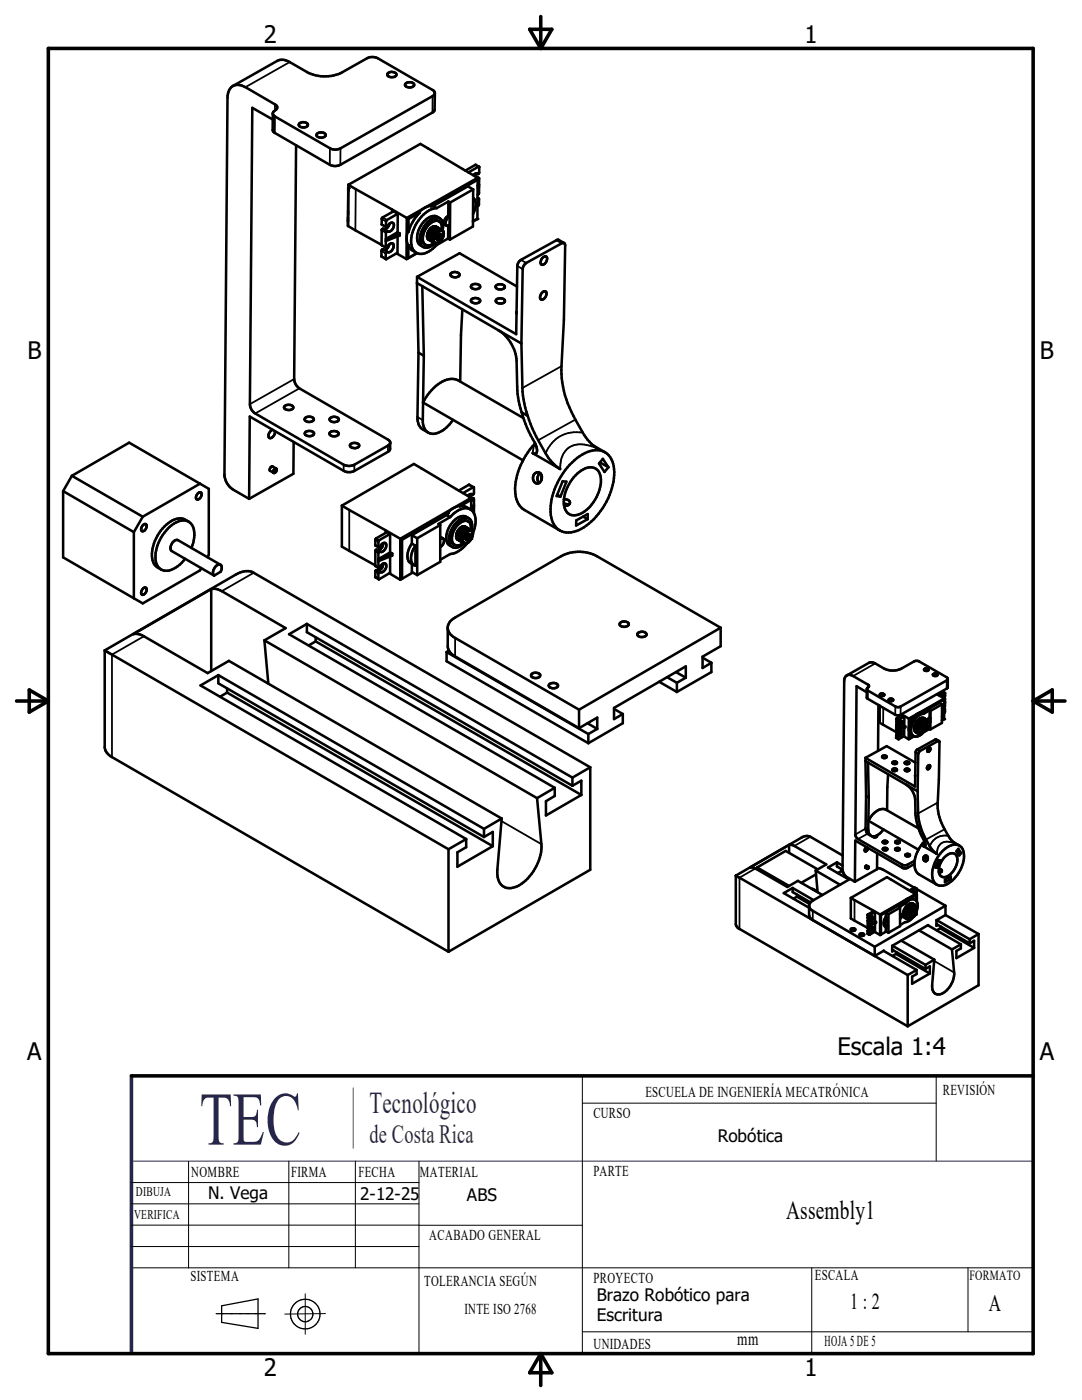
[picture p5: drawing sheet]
<svg xmlns="http://www.w3.org/2000/svg" width="216mm" height="279mm" viewBox="0 0 216 279" stroke-linecap="round" stroke-linejoin="round" font-family="sans-serif">
<g fill="none" stroke="#000" stroke-width=".36">
<path d="M57.8 12.4l-8.8 5M86.3 19.2v3.3M54.9 20.8v1.3M54.9 23.2l-.1 3.3M65.8 29.6v3.3M67.9 29.6v3.3M71 37.7l-.1 8.3M94.8 32.9l.7 .4M95.2 34.6l.1 .1M76.1 51.1l.9 .5M76.1 50.1l.9 .5M76.1 48.8l.9 .5"/>
<path d="M76.2 43.7l.8 .5M76.2 44.7l.8 .5M76.2 46l.8 .4M76.3 43.4l.9 .5M78.2 41.8v.6M103.2 53.1l1.1 .6M103.9 51.9l1.1 .6M111 47.9l1.1 .7M58.7 75.6l-8.8 5.1M59.7 77.5l-8.8 5M112 73.1l-7.8 4.3M68.6 92.7v1.3"/>
<path d="M70.7 92.7v1.3M77.4 88.9v1.3M83.3 83.2l1.1 .6M93.5 96.8l.9 .4M94 99.5l.2 .2M94.1 98.6l.1 .1M106.7 88.6l-.4 1.8M114.8 83.7l-7.4 4.2M116.3 86.3a6.6 6.6 0 0 0-7.4 4.2M119.2 89.5a6.1 6.1 0 0 0-5.7-.2 4.9 4.9 0 0 0-1.7 4.3M50.6 114.3l-6.3 3.7M69.7 101.8v8.1"/>
<path d="M74.9 114.1l.6 .4M74.9 115.1l.6 .4M74.9 110l.6 .4M74.9 112.9l.6 .3M74.9 108.8l.6 .4M74.9 107.8l.6 .3M75 107.4l.7 .4M76.9 105.8v.6M28.7 127l-6.4 3.6v20.5M90.8 127.3v3.7M173.2 136.6v.6M173.2 137.8v1.7"/>
<path d="M174.6 132.4l-4.4 2.5M188.2 138.1l.3 .2M188.3 139h.1M188.9 135.8v1.6M176.2 141.3v3.3M178.7 141l-.1 1.7M178.8 147.2l.4 .3M178.8 146.7l.4 .2M178.8 144.7l.5 .2M178.8 146.1l.5 .2M178.9 143.5l.4 .3M178.9 144l.4 .3"/>
<path d="M178.9 143.4l.5 .2M179.7 141v1.7M179.9 142.6v.3M182.7 150.2l.5 .3M183 149.6l.6 .3M186.6 147.6l.5 .3M100.1 163.9l7.9 4.6M150.7 173.3l-3.1 1.9v10.2M161.7 167l-3.2 1.8M170.5 179.6v4.1M172.7 165.4l-2 1.1M172.7 165.2l.5 .3"/>
<path d="M173.1 166.4l-1.9 1.1M180 172.6v.6M181.1 172.6v.6M182.4 177.1l.5 .3M182.7 178.5l.1 .1M182.7 178.1h.1M184.4 167.9l-.2 1M187.1 160.2l-3.9 2.1M188.5 165.5l-3.7 2.1M189.2 166.8a3.3 3.3 0 0 0-3.7 2.1M190.7 168.4a2.53 2.53 0 0 0-3.4 .4l-.2 .6-.1 1M162.2 181.8v1.8"/>
<path d="M173.1 185.8l.3 .2M173.1 186.3l.3 .2M173.1 183.8l.3 .1M173.1 185.2l.3 .2M173.1 183.1l.3 .2M173.1 182.6l.3 .2M173.2 182.5l.3 .2M174.1 181.6v.4M186.4 191.8l4 2.3"/>
</g>
<g fill="none" stroke="#000" stroke-width=".51">
<path d="M46.5 17.2l8.8-5a2.53 2.53 0 0 1 2.5 .2l3.4 2a7.8 7.8 0 0 0 7.1 0l4.9-2.8a2.37 2.37 0 0 1 2.2 0l10.9 6.4 .5 .6M77.4 14.6a1.06 1.06 0 0 1 1.7 .3 1.09 1.09 0 0 1-1.8 0zM80.9 16.7a1.21 1.21 0 0 1 1.7 .1 .9 .9 0 0 1-1.3 .6l-.5-.3zM86.8 18.6l-.1 3.3-.2 .4-18.6 10.6a2.31 2.31 0 0 1-2.1 0l-11.1-6.5-.3-.5v-3.3M86.8 18.6l-.5 .6-18.4 10.4a2.21 2.21 0 0 1-2.1 0l-10.9-6.4-.5-.6M54.4 22.6l.3-.4a.7 .7 0 0 0 .6-.6 .7 .7 0 0 0-.4-.8l-5.9-3.4a2.11 2.11 0 0 0-3.5 1.3l-.7 76a3.7 3.7 0 0 0 1.7 3l3.2 1.9M54.4 23.9l-4.1-2.4-.4 59.2a2.27 2.27 0 0 0 1 1.8l17.7 10.2a2.37 2.37 0 0 0 2.1 0l6.7-3.8 .3-.2 .2-.4M59.1 29l-.4 46.6a2.33 2.33 0 0 0 1 1.9l17.7 10.2 .5 .6M59.8 24.5a1.05 1.05 0 0 1 1.6 .5 1.09 1.09 0 0 1-1.8-.1zM63.2 26.7a1.12 1.12 0 0 1 1.8 .3 1.13 1.13 0 0 1-1.9 0zM69.5 37.5l-.1 7.6M69.5 36.9l11.7 6.6"/>
<path d="M69.5 36.9l-.1 8.2M69.5 36.9v1.3M94.4 39.5a2.65 2.65 0 0 1 0 3.2M94.4 37.8l-1-.6-7 3.9M94.4 37.8v7.4l-4.6 2.6M94.4 37.8l-4.6 2.6M94.8 35.2l.8 .3M95.1 34.6l.2 .1M95.3 39.5l.2 .1M95.3 35.5l-11.4-6.8-14.4 8.2M95.3 35.5v.4M95.3 35.7l.2-.2 .1 .1v1.3"/>
<path d="M95.3 34.7l-.4-.1-.5 .4M95.3 35.5l-14.1 8M95.3 35.9l-.2-.1-9.3 5.3M95.3 35.9l-9.3 5.3M95.3 35.9v7.8l-.9 .5 .8-.5M95.5 39.6l.1 1.3-.3 .3M95.5 39.6l-.2 .2M95.6 36.9v1.6l-.3 .3M95.6 36.9l-.3 .1M95.6 33.3v1.2l-.3 .2M95.6 33.3l-2.1 1.1M95.6 33.3l-.7-.4-2.1 1.2"/>
<path d="M95.6 37.3l-.3 .2M95.6 36.9l-.3 .2M69.4 45.1l6.7 3.8M77 48.1v1.4M77 47.7v.4M77.1 45.4l.1-.1a1.02 1.02 0 0 1 1.3-.8 1.15 1.15 0 0 1-1.2 1.7M77.2 49.5h.1M77.2 49.4a1.02 1.02 0 0 1 1.2-.7 1.12 1.12 0 0 1-1.1 1.6l-.3 .2v1.2M77.2 49.4l-.2 .1M77.3 50.2l-.9-.4-.3 .3v1.1l.9 .5M77.3 46.1l-.9-.5-.2 .3-.1 3 .9 .6M77.3 46.2h-.2l-.1 .2v1.3"/>
<path d="M77.7 48.7a1.22 1.22 0 0 1-1.1 1.2M77.7 44.6a1.27 1.27 0 0 1-1.1 1.2M79.1 50.6l2 1.1M79.3 46.3l-2.3 1.4M79.3 46.3l.5 .3M79.3 47.2v3.3l-2.3 1.2M79.4 42.7l-.9-.5-2.3 1.3v1.3l.9 .6M79.4 42.7l-2.3 1.3v1.4M79.4 42.7l-.1 3.6M79.8 46.6v.4l-2.8 1.1M79.8 46.6l-2.8 1.1M81.1 47.6v4.1"/>
<path d="M81.1 47.6l.2 1.2M81.2 43.5l-.1 4.1M81.3 48.8v2.6l.2 .1v-2.6M81.3 46.2l-.2 1.4M81.3 46.2l.2 .1M81.3 48.8l.2 .1M81.3 43.6v2.6M81.3 43.6l.2 .1M81.5 48.9l.6 1 1 .5M81.5 43.7v2.6M83.2 50.5l-2.1 1.2M83.2 56.5l.3 13.9"/>
<path d="M83.2 56.5l1.1 .6M83.2 55.3l8.5-4.8 11.5 6.7M83.2 55.3v1.2M83.6 42.3l-2.3 1.3M83.6 42.3l.2 .1M83.8 42.4a8.7 8.7 0 0 0-2.3 3.9M83.8 42.4l-2.3 1.3M84.3 57.1l.3 13.9M84.3 57.1l19.7 11.5M85.2 47l1.2 .7M85.2 47.2l1.2 .7M85.2 46.9l.1 .7"/>
<path d="M85.2 47.3l1.2 .8M85.2 46.9l1.3 .7M85.3 47.5l1.2 .7M85.3 46.7l1.2 .7M85.3 46.7l1.3 .8M85.3 47.6l.3 .2M85.3 47.6l1.2 .7M85.3 46.6l1.2 .7M85.4 46.4l1.3 .8M85.4 47.7l1.2 .7M85.4 46.3l1.2 .8M85.4 47.8l1.3 .7"/>
<path d="M85.5 46.2l1.2 .7M85.5 47.8l1.3 .8M85.5 46.1l-.3 .8M85.5 46.1l1.3 .8M85.6 46l1.2 .8M85.6 45.9l1.3 .7M85.7 45.8l-.2 .3M85.7 45.8l1.3 .8M85.8 45.7l1.2 .7M85.8 41.1l-1.1 .4-1.1 .8M85.8 41.1l.2 .1M86 45.5l1.3 .7"/>
<path d="M86.1 45.4l1.3 .7M86.3 45.3l1.2 .7M86.4 45.2l1.2 .7M86.4 41.1l-.4 .1M86.4 41.1l.7 .4M86.4 47.7l.1 .1-.1 .1M86.4 47.9v.2M86.4 48.1l.2-.1-.1 .2M86.5 47.6l-.1 .1M86.5 48.2v.1M86.5 47.4l.1 .1M86.5 48.3h.2l-.1 .1"/>
<path d="M86.5 45.2l1.3 .7M86.5 47.3v.1M86.6 47.5l-.1 .1M86.6 48.4l.1 .1M86.6 47.1l.1 .1M86.7 45.2l1.2 .7M86.7 48.5l.1-.1v.2M86.7 46.9l-.1 .2M86.7 47.2l-.2 .1M86.8 48.6l.2-.1v.1M86.8 45.2l1.2 .7M86.8 46.8v.1"/>
<path d="M86.8 46.9h-.1M86.9 45.2h.1M86.9 45.2l-.6 .1-.6 .5M86.9 45.2l1.2 .7M86.9 46.6h.1M86.9 46.6l-.1 .2M86.9 48.6h.1M87 45.2l1.2 .7M87 46.4v.2M87.1 47.4v.2M87.1 47.3v.1M87.1 47.6l.2 .2"/>
<path d="M87.1 46.3l-1.2-.7 1.3 .7M87.1 46.3h.1M87.1 46.3l-.1 .1M87.1 41.5a5.9 5.9 0 0 0-4.4 4 4.6 4.6 0 0 0-.1 4.6 2.42 2.42 0 0 0 3.4-.2l1.1-1 2.3-1.3M87.2 48.5v.1M87.2 47.5l-.1 .1M87.2 47.3l-.1 .1M87.2 47.3h-.1M87.2 47.6l-.1 .1M87.2 47.1l-.1 .1M87.2 48.6v-.1l-.2 .1M87.3 47.2l-.1 .1"/>
<path d="M87.3 46.2l-.1 .1M87.3 47l.1-.2-.3 .5M87.3 47.7h.1M87.3 47.3v.1M87.3 47.1l-.2 .3M87.4 47.7h-.3l.1 .1M87.4 47.3l-.3 .2M87.4 47.5l-.2 .1M87.4 46.1l-.1 .1M87.4 47l-.1 .1M87.4 46.9l-.1 .2M87.4 48.4l.1 .1"/>
<path d="M87.4 46.8v.2M87.5 46.8l-.3 .5M87.5 46.8l-.1 .1M87.5 46.7v.1M87.5 47.1l-.1 .2M87.5 46.7l-.4 .6M87.5 46.9v.2M87.5 48.5l-.1-.1-.2 .2M87.5 46v.2l-.1-.1M87.5 46.9l-.3 .5M87.6 46.7l-.1 .4M87.6 47.6l-.3 .2"/>
<path d="M87.6 47.1l-.2 .2M87.6 47.5l-.2 .2M87.6 44.2a1.94 1.94 0 0 0-2.5 .9 3 3 0 0 0-.6 3.5l.4 .3M87.6 46.7v.1M87.6 46.9v.2M87.6 46.7l.1 .1M87.6 46.7h.2M87.6 46.7h-.1M87.6 45.9l-.1 .1M87.7 46.8l-.2 .4-.4 .4M87.7 47.1l-.3 .4M87.7 46.8v-.1a.89 .89 0 0 1-.5 .9"/>
<path d="M87.7 43.5a2.16 2.16 0 0 0-3 .6 4.2 4.2 0 0 0-1.2 4.5l.9 .7M87.8 46.7v.3M87.8 46.7h.1M87.8 47.4l-.2 .2M87.8 47l-.3 .6M87.8 45.9l-.1 .1-.1-.1M87.8 47l-.2 .5M87.8 46.7a.74 .74 0 0 1-.5 1.1M87.8 46.7l.1 .4M87.9 47.1l-.1 .3M87.9 45.9v.1l.1-.1M87.9 45.9h-.1"/>
<path d="M88 45.9h.1M88.1 45.9v.1l.1-.1M88.1 45.9a1.32 1.32 0 0 0-1.1-1.8 3.7 3.7 0 0 0-2.5 4.3 1.15 1.15 0 0 0 1.8 .3l.4-.2M88.2 45.9l.1 .2h.1M88.3 46a1.78 1.78 0 0 0-1-2.6 4.1 4.1 0 0 0-3.5 3.7 1.63 1.63 0 0 0 1.5 2.3l.6-.2 .9-.6M88.3 46l.1 .1M88.4 46.1v.2h.1M88.4 46.2l.1 .1M88.5 46.5l-.1 .9-.4 .6h-.1l-.4 .5M88.5 46.3v.3M89.4 47.6l.4 .2M89.4 45v2.6"/>
<path d="M89.4 43.1a1.27 1.27 0 0 0-.6 1.7l.3 .2M89.4 43.1l.3 .2M89.5 40.2l-.1 2.9M89.5 40.2l-2.4 1.3M89.5 40.2l.3 .2M89.7 43.3v1.6l-.6 .1M89.7 43.3a1.23 1.23 0 0 0-.6 1.7M89.8 40.4v7.4M89.9 54.6a1.14 1.14 0 0 1 1.8 .2 1.02 1.02 0 0 1-1 .5 1.02 1.02 0 0 1-.8-.6zM94 59.8a1.15 1.15 0 0 1 1.8 .2 1.1 1.1 0 0 1-1.8 0zM94.2 56.9a1.14 1.14 0 0 1 1.6 .3 1.12 1.12 0 0 1-1.8 0zM99 57a1.14 1.14 0 0 1 1.7 .3 1.13 1.13 0 0 1-1.8 0z"/>
<path d="M99 59.8a1.15 1.15 0 0 1 1.8 .3 1.02 1.02 0 0 1-1 .5 1.02 1.02 0 0 1-.9-.6zM108.2 58.4a.52 .52 0 0 1 .7-.2 .52 .52 0 0 1 .1 .8 .72 .72 0 0 1-.4 .7 .72 .72 0 0 1-.8-.1 1.16 1.16 0 0 1 .4-1.2zM108.3 51.5a.53 .53 0 0 1 .7-.3 .53 .53 0 0 1 .1 .8 .76 .76 0 0 1-1.2 .6v-.5zM112.6 48.5l-1.2-.7-.3 .1-7.2 4-.5 .6-.2 .6-.2 13.6-19.8-11.4M83.5 70.4l-.2 12.8a2.6 2.6 0 0 0 1.1 2.5l1 .6M83.5 70.4l1.1 .6M84.6 71l-.2 9.3M92.3 61.7l-.3 5.2-.2 9.3M99.4 65.9a8 8 0 0 1 3.7 6.1l.2 6.6 .8 3.7M103.1 62.2v.4M104 68.6l.3-14.9 .1-.6 .6-.6 7.1-3.9 .4-.1 .2 .3a354.8 354.8 0 0 1-.7 25.1 19.9 19.9 0 0 0 2.8 9.8l2.4 4.1 1.2 1.1 .8 .6M104 68.6l.3 9.6 .3 2.3 .7 2.5"/>
<path d="M12.6 98v13.2l14.1 8.2M12.6 98l14.1 8.2M14.3 95l-1.7 3M14.3 95l11.5-6.7 14.1 8.2M14.3 95l14.2 8.1M39.5 98.5a.45 .45 0 0 1 .7-.2 .45 .45 0 0 1 0 .7 .58 .58 0 0 1-.4 .6 .58 .58 0 0 1-.7-.2v-.4zM39.9 96.5l1.8 1.1v13.2l-.3 .4M39.9 96.5l-11.4 6.6M54.4 85.8a1.07 1.07 0 0 0-.6 1.6 1.17 1.17 0 0 0 1-1.4M54.7 93.7l.2-.2a.42 .42 0 0 1 .3 .4 .42 .42 0 0 1-.3 .4l-.2 .1-.2-.1zM55.1 93.5l-.7-.4a.59 .59 0 0 0-.5 .9l.7 .4M56.8 81.1a1.12 1.12 0 0 1 1.7 .3 1.13 1.13 0 0 1-1.8-.1z"/>
<path d="M58.6 88.2l-.1 6.3-8.8 5.1M60.9 83.4a1.12 1.12 0 0 1 1.7 .3 1.1 1.1 0 0 1-1.8 0zM60.9 86.3a1.13 1.13 0 0 1 1.8 .3 1.11 1.11 0 0 1-1.9-.1zM65.8 86.3a1.12 1.12 0 0 1 1.8 .3 1.11 1.11 0 0 1-1.9 0zM65.9 83.5a1.12 1.12 0 0 1 1.7 .3 1.1 1.1 0 0 1-1.8-.1zM69.9 88.7a1.12 1.12 0 0 1 1.8 .3 1.13 1.13 0 0 1-1.9-.1zM77.9 88.3l-.1 1.4-.4 .5-6.7 3.8-.8 .2h-.8l-19.3-11.1-.1 16.5M84.4 80.3v3.5a2.21 2.21 0 0 0 2.4 2.8 5.7 5.7 0 0 0 3.6-2.8M84.4 80.3l20 11.6M84.4 80.3a7.9 7.9 0 0 1 5.6-4.7l.8 .1 .6 .2 13 7.5M93.5 99.1l.2-.1 .8 .5M94 99.4l-11.4-6.8-14.4 8.3"/>
<path d="M94 99.4v2.3M94 99.4l-3.5 2M94.1 98.6l.1 .1M94.2 98.7l-.4-.1-.4 .4M94.5 97.2l-.9-.5-2 1.2M94.5 97.2l.1 1.2-.2 .2-.2 .1M94.5 99.5l.1 2.9M94.5 97.2l-2.1 1.2M94.5 99.5l-.5 .5M104.1 82.3a24.8 24.8 0 0 0 2.7 6.2M104.1 82.3l1.2 .7M105.3 83l.9 2.5 1.2 2.4a14.8 14.8 0 0 0 2.8 4.4l1.6 1.3-5.5-3.2a.61 .61 0 0 0 .8 0 .61 .61 0 0 0 0-.8l-.3-1.1"/>
<path d="M106.7 94.5a.89 .89 0 0 1 1.1-.1 .89 .89 0 0 1 .3 1.2 .88 .88 0 0 1-1 .9 .88 .88 0 0 1-.7-1.2zM106.8 88.5a13.2 13.2 0 0 0-3.9 10.6l.5 1.4 .9 1 7.4 4.4M107.8 94.4a1.27 1.27 0 0 0-.2 2M108.1 95.1l-.1 .7M111.2 98.7l.6 .4M112.3 96l.7 .1-1.2 3-.7-.1zM112.5 99.7a.85 .85 0 0 1 1.2 .8l-.5 .4h-.7M113.7 92.8a7.4 7.4 0 0 1 5.9-2.9 3.9 3.9 0 0 1 3 4.3 13.8 13.8 0 0 1-7.2 11.6 3.6 3.6 0 0 1-5.5-3 13.5 13.5 0 0 1 3.8-10zM115.2 94.5a3 3 0 0 1 3.9-.8 3.8 3.8 0 0 1 .5 4 7.1 7.1 0 0 1-4.5 5.1 2.06 2.06 0 0 1-2.6-2.2 8.1 8.1 0 0 1 2.7-6.1zM118.4 88.9l2.3 1.4M119.7 92.3l1.7 1M120.3 91.6l1.1 1.7-.8 .9-1.1-1.7z"/>
<path d="M26.7 106.2v13.2M28.5 103.1l-1.8 3.1M28.7 104.7a.43 .43 0 0 1 .6 .1 .43 .43 0 0 1-.1 .6 .57 .57 0 0 1-.4 .5 .57 .57 0 0 1-.6-.2l.1-.5zM28.7 117.3a.45 .45 0 0 1 .6 .1 .45 .45 0 0 1-.1 .7 .61 .61 0 0 1-.3 .5 .61 .61 0 0 1-.7-.1l.1-.7zM36.9 111.5a5 5 0 0 1-4.1 2.4l-.7-.3M37.7 104.1a3.1 3.1 0 0 0-4.1 .3 8 8 0 0 0-3.2 7.4l.5 1 1.2 .9M38.2 109.4a5 5 0 0 0-.1-4.9 2.56 2.56 0 0 0-3.4 0 8.1 8.1 0 0 0-3.6 7.7l.5 1 .5 .4M40.2 113.4l-.3 .4-11.4 6.6-1.8-1M42.1 117.6l-15.5 9 .6-.1 1.1 .3 13.1 7.5 4.3-2.4 54.4 31.5M42.1 117.6l1-.1 1.2 .5 12.7 7.4-4.2 2.4M42.1 117.6v16.3M43 113.1a.65 .65 0 0 1 .7-.5 .65 .65 0 0 1 .6 .6l-.3 .9-1.3 .8a1.34 1.34 0 0 1 .3-1.8z"/>
<path d="M44 112.7l-8.5-4.9a1.45 1.45 0 0 0-1.3 2.2l8.5 4.9M68.2 100.9l11.7 6.6M68.2 100.9v8.2l6.7 3.7M75.6 109.3l.1-.1a1.07 1.07 0 0 1 1.3-.8 1.26 1.26 0 0 1-1.1 1.7h-.1M75.7 113.3a1.13 1.13 0 0 1 1.2-.8 1.09 1.09 0 0 1 0 1.1 1.09 1.09 0 0 1-1.1 .6l-.2 .1-.1 .2 .1 1.1M75.7 113.3h-.1M75.7 113.3l.4 .2M75.8 110.1l-.3 .3 .1 2.9M75.8 110l-.6-.3-.3 .2v3l.7 .4M75.8 114.1l-.6-.3-.3 .2v1.2l.7 .4M76.5 112.5a1.34 1.34 0 0 1-1.1 1.4M76.5 108.4a1.34 1.34 0 0 1-1.1 1.4"/>
<path d="M77.7 114.4l2.2 1.3M77.8 106.6v3.6M77.8 111.1v3.2l-2.2 1.3M77.8 106.6l-.6-.4-2.2 1.2-.1 .3v1.1l.7 .5M77.8 110.2l.5 .3M77.8 110.2l-2.3 1.4 2.8-1.1M77.8 106.6l-2.2 1.3v1.4M78.3 110.5v.4l-2.8 1.1M79.9 107.5v8.2M80 107.6v7.8l.2 .1M80 107.6l.2 .1M80.2 115.5l-.3 .2"/>
<path d="M80.2 107.7v7.8M82.2 106.8v1.7M82.2 112.5v1.7l1 .6M82.2 108.5a3.2 3.2 0 0 0-.5 3.7l.9 .6M82.2 108.5l.7 .4M82.2 106.8l1 .6M82.4 114.3l-2.2 1.2M82.9 108.9v4a1.81 1.81 0 0 1-.7-2.6zM83.2 107.4v7.4M87.8 107.3l.6 .1M87.8 104.8v7.3l-4.6 2.7M87.8 104.8l-4.6 2.6"/>
<path d="M87.8 107.5a.47 .47 0 0 1 .7 0 .47 .47 0 0 1 .1 .6l-.3 .6-.5 .5M89.1 102.8l-6.9 4M89.1 102.8l.7 .4M89.4 102.2l-9.4 5.4M89.4 102.2l.2 .1M89.6 102.3l-9.4 5.4M89.6 102.3l-.5 .5M89.8 103.2a4 4 0 0 1 3.6-1.7 2.51 2.51 0 0 1 1.5 3l-.5 1.9M89.8 103.2l-2.3 1.4 .3 .2M90.5 101.4l-1.1 .8M90.5 101.4l-10.6 6.1M91 106.9l1.3 .8"/>
<path d="M91 107.1l1.3 .7M91 107.3l.3 .4M91 106.8l1.3 .7M91 107.2l1.3 .8M91.1 106.6l1.2 .7M91.1 107.3l1.2 .8M91.1 107.5l1.3 .7M91.2 106.3l1.2 .7M91.2 107.6l1.2 .7M91.2 106.1l1.3 .8M91.3 106.1l1.2 .7M91.3 107.6l1.2 .8"/>
<path d="M91.3 107.7l1.4 .8M91.3 105.9l-.2 .6-.1 .8M91.3 105.9l1.3 .8M91.4 105.9l1.3 .7M91.4 105.8l1.3 .7M91.6 105.6l1.2 .8M91.6 101l2.2-1.3 .2 .1-2.2 1.3M91.6 101l-1.1 .4M91.6 101l.2 .1M91.6 105.6l1.3 .8M91.7 105.5l-.4 .4M91.7 105.5l1.2 .7"/>
<path d="M91.8 101.1h1.1l1 .5M91.8 105.4l1.3 .7M91.8 105.4l1.2 .7M92 105.3l1.2 .7M92.1 105.2l1.2 .7M92.2 105.1l1.3 .7M92.3 107.5h.1l-.1 .2M92.3 107.7v.1M92.3 107.8h.1l-.1 .2M92.3 108v.1M92.3 107.3v.2M92.3 108.1l.1-.1v.2"/>
<path d="M92.3 105.1l1.3 .7M92.4 107.1l-1.3-.7 1.3 .8M92.4 107.1v.1M92.4 108.2v.1M92.4 107v.1M92.4 107.2l-.1 .1M92.4 108.3l.1-.1v.2M92.5 105l1.2 .7M92.5 108.4l.2-.1v.2M92.5 106.8v.1M92.5 106.9l-.1 .1M92.6 105l1.2 .7"/>
<path d="M92.6 106.7l-.1 .1M92.7 105.1h.2M92.7 105.1l-.6 .1-.4 .3M92.7 105.1l1.3 .7M92.7 106.5v.1M92.7 106.6l-.1 .1M92.7 108.5l.2-.1v.1M92.8 106.4h.1M92.8 106.4l-.1 .1M92.8 108.4l.1 .1M92.9 107.2v.3l.2 .2M92.9 107.1v.1"/>
<path d="M92.9 106.2v.2M92.9 107.6h.2M93 107.5v.1M93 106.1h.1M93 106.1l-.1 .1M93.1 107l-.2 .3M93.1 107l-.1 .1M93.1 106.8l-.2 .3M93.1 107.6h-.1M93.1 108.4h.1M93.2 107.2l-.3 .3M93.2 106.7l-.1 .3"/>
<path d="M93.2 106l-.1 .1M93.2 108.4l-.1-.1-.2 .2M93.2 108.4a5 5 0 0 1-3.4 2.2l-2 1.1M93.2 106.7l-.2 .2M93.3 105.9l-.1 .1M93.3 106.7l-.3 .6M93.3 106.6l-.1 .4-.3 .4v-.1M93.3 107.5l-.1 .1M93.4 106.9l-.2 .3M93.4 108.2h.1M93.4 108.2l-.2 .2M93.4 106.8l-.1 .1"/>
<path d="M93.4 107.3l-.5 .3M93.4 106.6l-.2 .6M93.4 104.1a1.93 1.93 0 0 0-2.5 .9 3 3 0 0 0-.5 3.5l.3 .2M93.4 107v.1M93.4 107.2v.1M93.5 107l-.2 .3-.4 .2M93.5 107.2l-.1 .1M93.5 106.6v.1M93.5 105.8l-.1 .2-.1-.1M93.5 106.7v.3M93.5 106.6h.1M93.5 106.6l-.3 .1"/>
<path d="M93.6 103.4a2.16 2.16 0 0 0-3.1 .6 4.2 4.2 0 0 0-1.2 4.5l1 .7M93.6 106.6v.1M93.6 107.4l-.5 .3M93.6 106.9l-.2 .3M93.6 105.8h-.1M93.6 106.6l-.2 .7M93.6 106.6l.1 .2M93.6 107.1l-.3 .4M93.6 106.6l.2 .3-.2 .5M93.7 107v-.2a.74 .74 0 0 1-.6 .9M93.7 107l-.3 .4-.3 .2M93.7 106.9l-.4 .6"/>
<path d="M93.7 105.7h.1M93.7 105.7l-.1 .2v-.1M93.7 107l-.2 .4M93.8 105.7v.2l.1-.1M93.9 105.7a1.29 1.29 0 0 0-1.1-1.8 3.7 3.7 0 0 0-2.5 4.4 1.25 1.25 0 0 0 2.1 .1M93.9 105.8h.1M94 107.5l-.3 .5-.3 .2M94 107.5h.1M94 101.1l.6-.3-.6 .5M94 105.8l.1 .1M94 105.8v.2l.1-.1M94.1 105.9a2.08 2.08 0 0 0-.7-2.5 3 3 0 0 0-3.1 2 3.1 3.1 0 0 0-.2 3.6 1.89 1.89 0 0 0 2.5-.6"/>
<path d="M94.1 105.9v.2l.2-.1M94.2 106h.1M94.3 106.3h.1M94.3 106v.3M94.3 106.3l.1 .1M94.4 106.4l-.1 .2M94.4 106.4l-.1 .5-.3 .6M94.6 101.2l-.6 .5M112.5 100.5l1 .3M112.5 100.9h.1M115 103.9l2.3-1.3v1l-2.3 1.3zM116.4 103.1l.9 .5"/>
<path d="M20.9 129.8l26.2-15.2a3.6 3.6 0 0 1 3.5-.3l67.2 38.8M20.9 129.8v19.3a2.55 2.55 0 0 0 1.4 2l67.2 38.8M20.9 129.8l68.6 39.7M43.6 134.7v1.7l53 30.6M43.6 134.7l53 30.7M43.6 134.7l-3.6 2.1 53 30.7M45.3 138.2l53 30.7M45.3 138.2l-1.4 .8M45.3 137.4v.8M52.8 127.8l54.4 31.5M52.8 127.8l.7 8.6M61.2 124.5l-3.5 2.1 53 30.6"/>
<path d="M61.2 124.5l53 30.7M61.2 124.5v1.7l53 30.6M63 128l53 30.7M63 128l-1.4 .8M63 127.2v.8M89.1 130.1v1.9l28.3 16.3M89.1 130.1l28.3 16.4M89.3 125.4l.4 .9 .8 .8 25 14.5M89.6 129.9l-.5 .2M106.1 134.5a1.15 1.15 0 0 1 1.7 .3 1.02 1.02 0 0 1-.9 .5 1.02 1.02 0 0 1-.9-.6zM109.7 136.5a1.19 1.19 0 0 1 1.7 .3 1.03 1.03 0 0 1-1 .6 1.03 1.03 0 0 1-.9-.6zM123.8 124.3a1.15 1.15 0 0 1 1.7 .2 1.01 1.01 0 0 1-1 .6 1.01 1.01 0 0 1-.9-.6z"/>
<path d="M127.3 126.3a1.16 1.16 0 0 1 1.7 .3 1.02 1.02 0 0 1-.9 .5 1.02 1.02 0 0 1-.9-.5zM131.5 136.1l3.6 2M133.1 135.1l2 1.2M134.9 134.1l1.9 1.1M135.1 136.3v1.8M136.8 135.2v-2.2l-14.3 8.3v2.2l1.8-1M136.8 135.2l-1.7 1.1M140.2 131.3l1.7 1M141.9 132.3v1.8l-6.8 4M143.8 125.3l-24.7-14.3a7.6 7.6 0 0 0-7.1 0l-21.8 12.7-.5 .5-.4 .9v3.9a2.51 2.51 0 0 0 1.5 2l24.7 14.3M143.8 125.3v3.7l-3.6 2.1v2.2l1.7-1M143.8 125.3l-28.3 16.3"/>
<path d="M169 134.8l4.4-2.5 .4-.1 .8 .2a7.1 7.1 0 0 0 3 1.4h1.1l.9-.3 2.9-1.6h.6l5.8 3.3 .2 .3M172.9 138.1l-2-1.1-.2 29.9 .5 .6 9 5.1h.7l1.6-.8M173 137.5v-.1a.43 .43 0 0 0 .4-.3 .43 .43 0 0 0-.2-.5l-3-1.7a1.08 1.08 0 0 0-1.2-.1 1.08 1.08 0 0 0-.6 1.1l-.3 37.6 .3 .9 .4 .6 1.8 1M175.6 138.5a.5 .5 0 0 1 .8 .2 .52 .52 0 0 1-.8-.1zM177.4 139.5a.43 .43 0 0 1 .5-.1 .43 .43 0 0 1 .2 .4l-.5 .1-.3-.2zM184.4 133.6a.52 .52 0 0 1 .9 .1 .52 .52 0 0 1-.9-.1zM186.1 134.6a.54 .54 0 0 1 1 .1 .54 .54 0 0 1-1-.1zM186.9 138.6l1.5 .8M188.2 139.2h.1M188.2 139.2l.3 .2M188.4 139.4v.2M188.4 139.6l-4.7 2.6"/>
<path d="M188.4 139.6l-4.6 2.6M188.4 139.4l-5.3 3M188.4 139.6v3.9l-.5 .3M188.5 139.4l.1 1.5-.2 .2M188.5 139.4l-.1 .1M188.6 138.3l-.1 .7-.5 .1M188.6 138.3l-1.1 .6M188.6 138.3l-.4-.2-1 .6M189.1 135.5l-.1 1.9-9.6 5.4-.8-.1-5.6-3.3v-1.9M189.1 135.5l-.2 .3-9.5 5.3-.7-.1-5.7-3.3v-.2M107.2 159.3l.8 9.2a9.3 9.3 0 0 1-5.2 8.5 2.48 2.48 0 0 1-3.6-2.4l.9-11.2M110.7 157.2l-3.5 2.1"/>
<path d="M110.7 157.2v1.7l-1.8 1v2.8l7.1-4M114.2 156.8l1.8-1v2.9M114.2 155.2v1.6M115.5 141.6v3.7M115.5 145.3l3.7-2.1v2.3M117.2 144.3l2 1.2M117.4 146.5v1.8M117.8 153.1v20.5l-28.3 16.3M117.8 153.1l-3.6 2.1M119.2 145.5l-1.8 1M122.5 141.5l1.8 1M124.3 142.5v1.8l-6.9 4"/>
<path d="M172.7 151.9l.1 6.9M172.7 151.9l.5 .3M172.7 151.2l4.2-2.3 5.8 3.3M172.7 151.2v.7M172.8 158.8l-.1 6.7 .4 .9 .7 .4M172.8 158.8l.5 .3M173.2 152.2l.1 6.9M173.2 152.2l9.9 5.7M173.3 159.1v4.7M175.3 140.7l-.1 9.1M175.5 144.2l3.3 1.9M175.5 140.8v3.4z"/>
<path d="M176 150.9a.56 .56 0 0 1 .9 .2 .47 .47 0 0 1-.5 .2 .47 .47 0 0 1-.4-.4zM177.2 154.5l-.2 7.2M178.1 153.5a.48 .48 0 0 1 .5-.1 .48 .48 0 0 1 .3 .3 .47 .47 0 0 1-.5 .2 .47 .47 0 0 1-.3-.4zM178.1 152.1a.48 .48 0 0 1 .5-.1 .48 .48 0 0 1 .3 .3 .49 .49 0 0 1-.8-.2zM178.8 147.3h.1M178.8 146.1h.1M178.8 147.3l.5 .2M178.9 146.1l.4 .3M179.3 146.4h.1M179.3 144.3a.53 .53 0 0 1 .7-.3 .57 .57 0 0 1-.6 .7M179.3 146.4a.43 .43 0 0 1 .3-.4 .43 .43 0 0 1 .5 .1 .58 .58 0 0 1-.7 .7M179.4 146.8l-.2 .1 .1 .6"/>
<path d="M179.4 146.8l-.5-.2-.1 .7M179.4 144.7l-.4-.2-.1 .1-.1 1.5M179.4 144.7l-.1 .2v1.5M179.6 146l-.2 .5-.3 .1M179.6 144l-.2 .4-.3 .1M179.9 142.5l1.4 .9M180.3 146.9l1 .6M180.4 144.8l-1.1 .7 1.3-.5M180.4 145.2v1.7l-1.1 .6M180.4 144.8l.2 .2M180.5 143l-.5-.2-1.1 .6v.7l.4 .2M180.5 143l-1.2 .6v.7"/>
<path d="M180.5 143l-.1 1.8M180.6 152.1a.49 .49 0 0 1 .8 .3l-.7 .1zM180.6 153.5l.4-.1 .4 .1a.42 .42 0 0 1-.4 .5 .42 .42 0 0 1-.5-.4zM180.6 145v.2l-1.3 .5M180.8 156.6a3.9 3.9 0 0 1 1.8 3 14.8 14.8 0 0 0 .4 4.6l.1 .6M181.3 145.5v2M181.3 143.4l.1 2.7M181.4 144.8l-.1 .4M181.4 146.1l.1 1.3M181.4 144.8h.1M181.4 146.1h.1M181.4 143.5v1.3"/>
<path d="M181.4 143.5h.1M181.5 146.1l.3 .5 .5 .3M181.5 146.1v1.3M181.5 147.4l.9-.5-1.1 .6M181.5 143.5v1.3M182.6 142.8l-1.2 .7M182.6 142.8l.1 .1M182.6 154.7v.2M182.7 142.9l-.7 .9-.5 1M182.7 142.9l-1.2 .6M183.1 157.9l.1 5 .5 2.2M183.1 142.4l-.5 .4"/>
<path d="M183.1 142.4l-1.8 1M183.4 145.2l.6 .3M183.4 145.3l.6 .3M183.4 145.3l.6 .4M183.4 145.1l.6 .4M183.4 145.4l.6 .4M183.4 144.9l.6 .4M183.5 145.5l.7 .4M183.5 145.5l.6 .4M183.5 144.8l.6 .4M183.5 144.9l.6 .3M183.5 144.8l.6 .3"/>
<path d="M183.5 144.7l.7 .4M183.5 144.7l-.1 .4 .1 .4M183.5 144.7l.7 .3M183.6 144.6l.6 .4M183.6 144.6l.7 .4M183.6 144.6l-.1 .1M183.7 144.5l.6 .4M183.7 142.2h.1M183.7 142.2l-.6 .2M183.8 142.2h.2M183.8 144.4l-.2 .2M183.8 144.4l.6 .4"/>
<path d="M183.8 144.4l.6 .3M183.9 144.3l.6 .4M183.9 144.3l-.1 .1M184 144.3l.6 .3M184 142.2l.3 .2M184 145.5v.1M184 145.5h.1M184 145.6v.1M184 145.7v.1M184 145.8h.1M184 145.4l-.6-.4 .7 .4M184 145.4h.1"/>
<path d="M184 144.3h.2M184 144.3h-.1M184 145.8l.1 .1M184 145.3v.1M184.1 145.9h.1M184.1 145.2h.1M184.1 145.4l-.1 .1M184.1 144.3l.6 .3M184.1 145.2l-.1 .1M184.1 145.1v.1M184.2 144.3l.7 .3M184.2 145v.1"/>
<path d="M184.2 145.9v.1M184.2 144.3l.6 .3M184.2 145.1h-.1M184.2 146h.1M184.2 145.9l.1 .1M184.2 145h.1M184.3 144.9v.1M184.3 146h.1M184.3 145.4v.1M184.3 142.4a3.3 3.3 0 0 0-2.3 4.1 1.26 1.26 0 0 0 2-.1l1.5-.9M184.3 145.3v.1M184.3 144.8v.1"/>
<path d="M184.3 144.8l-.6-.3 .7 .3M184.3 144.8h.1M184.3 145.9l.1 .1M184.4 145.4h.1M184.4 145.5h-.1M184.4 145.4h-.1M184.4 145.2l-.1 .1M184.4 145.3l-.1 .1M184.4 144.8h.1M184.4 145.1l-.1 .2M184.4 145.1v.1M184.4 144.7v.1"/>
<path d="M184.5 145.2l-.1 .1M184.5 145.1l-.2 .3M184.5 145v.1M184.5 145.2h.1M184.5 145l-.1 .1M184.5 145.1v.1M184.5 144.7h-.1M184.6 143.7a1.52 1.52 0 0 0-1.7 1.9l.3 .5M184.6 145.1l-.1 .1M184.6 144.6l-.1 .1M184.6 145v.1M184.6 145.1l-.2 .3"/>
<path d="M184.6 145h.1M184.6 145h-.1M184.6 145.4l-.1 .1M184.6 143.4a1.38 1.38 0 0 0-2 1 1.31 1.31 0 0 0 .4 1.9M184.6 145l.1 .1M184.6 145.1l-.2 .4M184.6 144.6h.1M184.7 145.1v.1M184.7 145.2l-.4 .3M184.7 145v.2M184.7 145.1l-.1 .2-.3 .2M184.7 145.2v.1"/>
<path d="M184.7 145.2l-.1 .3h-.3M184.7 144.6h.1M184.8 144.6a.67 .67 0 0 0-.3-.9 .67 .67 0 0 0-.9 .3 1.52 1.52 0 0 0-.4 2.1l.3 .1 .6-.3M184.8 144.6h.1M184.9 144.6l.1 .1M185 144.7h-.1a.85 .85 0 0 0-.1-1.2 .85 .85 0 0 0-1.2 .2 2.02 2.02 0 0 0-.7 2.6h.6l.7-.3M185 144.8h.1M185 144.7v.1M185 144.9l-.1 .5-.5 .6M185 144.8v.1M185.1 152.9l.3-.2a.4 .4 0 0 1 .1 .5 .4 .4 0 0 1-.5 .2zM185.2 149.4l.2-.2a.4 .4 0 0 1 .2 .6 .4 .4 0 0 1-.6 .1z"/>
<path d="M185.5 144.2v1.3M185.5 143.2a.55 .55 0 0 0-.2 1M185.5 145.5l.1 .1M185.5 143.2l.1 .1M185.5 141.8v1.4M185.5 141.8l-1.2 .6M185.5 141.8l.2 .1M185.6 143.3v.8l-.3 .1M185.6 143.3a.64 .64 0 0 0-.3 .9M185.7 141.9l-.1 3.7M187.4 147.9l-.7-.3-3.7 2-.2 .3-.2 7.1-9.9-5.8M187.4 147.9l-.1 7.6-.2 5.2a12.7 12.7 0 0 0 2.6 6.8l.6 .6"/>
<path d="M187.4 147.9h-.3l-3.5 2-.3 .3-.2 7.7M188 140.6l-2.3 1.3M188 141.4a1.35 1.35 0 0 1-.1 1.6M188 140.6l-.6-.3-3.4 1.9M188 140.6l-.1 3.7-2.3 1.3M188.4 140.2l.2-.1-.2 .1M188.4 141.4l.1 .1M188.5 141.5l-.1 .1M188.5 141.5h.1M188.5 141.5l.1 .6-.2 .1M188.6 140.3l-.2 .1M89.5 169.5v20.4"/>
<path d="M93 167.5v1.6l-1.7 1v2.9l7-4.1M93 167.5l-3.5 2M96.6 165.4v1.6M96.6 167l1.7-1v2.9M100.1 163.4l-3.5 2M146.8 174.8v9.6l.4 .7 33.9 19.7M146.8 174.8l34.3 19.8M151.1 173.1l6.4 3.7M151.1 173.1l-.2 .3M151.1 173.1l5.7-3.3 6.4 3.7M157.5 168.6l-7.8 4.5h.4l.6 .2 6.4 3.7 2.1-1.2 4.9 2.8M157.5 168.6l1 .2 6.4 3.7-2.1 1.2"/>
<path d="M157.5 168.6v1.6M158.2 177.2v.8l3.5 2.1M158.2 177.2l4.1 2.4M158.2 177.2l-1.8 1 5 3M159 178.9l2.5 1.5M159 178.9l-.7 .5M159 178.5v.4M162 177.4l.7 .3M162.3 177.6l.4 .1M162.7 177.7l.3 .3M162.8 173.7l4.8 2.9M162.8 173.7l.3 4.4"/>
<path d="M162.8 174.5l-2.9 1.7M167 172.1l-1.8 1 4.2 2.4M167 172.1l1.1 .7M167 172.1v.8l1.1 .7M167.9 173.8l.3 .2M167.9 173.8l-.7 .4M167.9 173.4v.4M168.1 170.7l-6.4-3.7-.5-.2-.6 .1-13.8 7.9M169.6 175.4l-7.9 4.7M169.8 179.2l5.8 3.3M169.8 179.2v4.1l3.3 1.9M172.9 169.1a.47 .47 0 0 0-.3 .3 .47 .47 0 0 0 .2 .5l.3-.3v-.4"/>
<path d="M173.1 173h.1a.21 .21 0 0 1 .1 .3 .21 .21 0 0 1-.3 0zM173.3 163.8l10 5.8M173.3 163.8a3.5 3.5 0 0 1 3.3-2.3l6.7 3.8M173.3 163.8l-.1 1.7a1.11 1.11 0 0 0 .5 1.2 1.11 1.11 0 0 0 1.3 0M173.3 173l-.4-.3-.2 .1-.1 .3 .4 .3M175 166.7a.45 .45 0 0 1-.4 .4 .45 .45 0 0 1-.5-.2M175 173.2l1.3 .4 6.1 3.5M175 170.3v3.2l-4.4 2.5M176.2 169.3a.51 .51 0 0 1 .9 .2 .52 .52 0 0 1-.9-.1zM176.2 167.9a.5 .5 0 0 1 .8 .2 .5 .5 0 0 1-.5 .2 .5 .5 0 0 1-.4-.3zM176.3 165.5l-.5 .6-.8 .6M178.6 168a.44 .44 0 0 1 .5-.3 .44 .44 0 0 1 .4 .5 .51 .51 0 0 1-.9-.2z"/>
<path d="M178.7 169.3a.42 .42 0 0 1 .5-.1 .42 .42 0 0 1 .2 .4 .44 .44 0 0 1-.4 .2 .44 .44 0 0 1-.3-.5zM180.4 179.9l-4.7 2.7M180.4 179.9h.1M180.5 179.9l-4.7 2.7M180.5 179.9l-.3 .2M180.7 170.5a.43 .43 0 0 1 .5-.1 .43 .43 0 0 1 .3 .4l-.6 .1-.2-.1zM180.9 179.5l-.5 .4M180.9 179.5l-5.3 3M181.5 179.2l1.2-.6-1.1 .7M181.5 179.2l-.6 .3M181.5 179.2l.1 .1M181.6 179.3h.4l.6 .3"/>
<path d="M182.4 178.3l.5 .2M182.4 177.1l-1 .6M182.4 177.1l.5 .3M182.5 172.4l-1.4 .8-.9 .1-9.5-5.5-.1 8.2M182.5 172.4l.1 1.1 .5 .8 3.8 2.3M182.7 178.8l.2-.3v1.5M182.7 178.4l-5.7-3.3-7.2 4.1M182.7 178.4v1.2l.2-.2M182.7 178.4l-1.8 1.1M182.7 179.3l.2-.1-.2 .2M182.9 177.4l-1 .6M182.9 177.4h.1"/>
<path d="M182.9 177.4l5.8 3.4M182.9 177.4v.7l-.6 .1M183.1 164.8l1.1 2.7a1.09 1.09 0 0 1 .3 1.4h-.3l2.8 1.5-1-.8a18 18 0 0 1-2.3-4.5M183.1 164.8l.6 .3M184.4 170.9l.4-.1a.6 .6 0 0 1 .3 .6 .6 .6 0 0 1-.4 .5h-.1a.58 .58 0 0 1-.2-1zM184.5 167.9a7.4 7.4 0 0 0-2 4.5M185 170.9l-.3 .5 .2 .4M185.1 171.2v.3M186.7 173l.3 .2M187.2 171.6l.4 .1-.6 1.5-.4-.1zM187.3 173.5h.3a.32 .32 0 0 1 .3 .3 .32 .32 0 0 1-.3 .3h-.2M187.3 173.9l.5 .1"/>
<path d="M188 169.9a3.1 3.1 0 0 1 3.4-1.2 2.97 2.97 0 0 1 .8 3.6 6.6 6.6 0 0 1-4 4.4 1.89 1.89 0 0 1-2.2-2.3 7.2 7.2 0 0 1 2-4.5zM188.5 171a1.59 1.59 0 0 1 2.2-.4 3.5 3.5 0 0 1-1.7 4.3 1.19 1.19 0 0 1-1.4-.2 1.19 1.19 0 0 1-.2-1.3l.3-1.1zM188.6 175.6l1.1-.7v.5l-1.1 .7zM189.3 175.2l.4 .2M190.3 168.1l1.1 .6M190.3 168.1l.4 .3M190.9 169.8l.9 .4M191.2 169.4l.6 .8-.4 .5-.6-.8zM161.4 180.9l.5 .7 12.6 7.3M161.7 180.1l-.3 .6v1.9l.2 .5 .6 .5M169.8 185.4l.5-.1 .3 .1a.41 .41 0 0 1-.4 .4 .41 .41 0 0 1-.4-.4zM171.6 186.4a.5 .5 0 0 1 .8 .2 .43 .43 0 0 1-.5 .2 .43 .43 0 0 1-.3-.4z"/>
<path d="M173.1 183.2l.4 .2M173.5 185.4h.1M173.5 182.7v.7M173.5 186.6h.1M173.5 182.7h.1M173.5 185.4l.2 .1M173.5 185.4a.38 .38 0 0 1 .3-.4 .38 .38 0 0 1 .4 .2l-.2 .5-.4 .1M173.6 183.8l-.2 .1 .1 1.5M173.6 185.8l-.2 .2 .1 .6M173.6 183.8l-.3-.2-.2 .1v1.5l.4 .2M173.6 185.8l-.3-.2-.2 .1v.7l.4 .2M173.7 185.5l-.4 .2"/>
<path d="M173.9 182.9l-.4 .5M173.9 182.9h.1a.5 .5 0 0 1 .1 .6 .5 .5 0 0 1-.5 .3M173.9 185l-.2 .5M173.9 182.9l-.1 .5-.5 .3M174.5 186l1.1 .6M174.5 188.9v1.9l1.8-1M174.6 182v1.9M174.6 184.3v1.6l-1.1 .7M174.6 182l-.3-.2-1.2 .7v.7M174.6 183.9l.2 .1M174.6 183.9l-1.2 .6 1.4-.5M174.6 182l-1.1 .7"/>
<path d="M174.8 184v.2l-1.4 .5M175.6 182.5v4.1M175.7 182.6l.1 3.9M175.7 182.6h.1M175.8 186.5l-.2 .1M175.8 182.6v3.9M176.3 189.8l6.6 3.8M176.8 182.2v.8M176.8 185v.8l.5 .3M176.8 183a1.32 1.32 0 0 0 .2 2.2M176.8 183l.3 .2M176.8 182.2l.5 .3"/>
<path d="M176.9 185.9l-1.1 .6M177.1 183.2v2a1.33 1.33 0 0 1 0-2zM177.3 182.5v3.6M178 189.5l6.7 3.9M178.1 188.7l6.6 3.9M178.8 190.4l6.7 3.9M178.9 190v.3l-.8 .5M179.6 182.4l.3 .1M179.6 181.1v3.7l-2.3 1.3M179.6 181.1l-2.3 1.4M179.6 182.5h.1a.46 .46 0 0 1 .3 .4 .46 .46 0 0 1-.4 .5M179.8 187.7l6.6 3.8"/>
<path d="M180.2 180.1l-3.4 2.1M180.2 180.1l.4 .2M180.6 180.3a1.63 1.63 0 0 1 2.1-.6 2.03 2.03 0 0 1 .1 2.3v-.2M180.6 180.3l-1.2 .7 .2 .1M181.1 194.6v10.2M181.2 182.3v.1M181.2 182.2l.6 .4M181.2 182.3l.6 .4M181.2 182.1v.2M181.2 182.4l.1 .2M181.2 182.1l.6 .3M181.2 182.1l.6 .4"/>
<path d="M181.2 182.4l.6 .3M181.2 182.4l.6 .4M181.2 182.5l.7 .3M181.3 181.9l.6 .4M181.3 182.5l.6 .4M181.3 181.8l.6 .4M181.3 182.6l.6 .3M181.3 182.6l.7 .4M181.3 181.7l-.1 .4M181.3 181.7l.7 .4M181.4 181.7l.6 .4M181.4 181.6l.6 .4"/>
<path d="M181.4 181.6l-.1 .1M181.4 181.6l.7 .3M181.5 181.5l.6 .4M181.5 181.5l.6 .3M181.6 181.4l-.2 .2M181.6 181.4l.6 .4M181.7 181.4l.6 .3M181.7 181.3l.6 .4M181.8 181.3l.6 .4M181.8 182.5v.1M181.8 182.6v.1M181.8 182.7h.1"/>
<path d="M181.8 182.7v.1M181.8 181.3l.7 .3M181.8 182.4v.1M181.8 182.8h.1M181.9 182.3l-.7-.3 .7 .4M181.9 182.3v.1M181.9 182.8v.1M181.9 182.9h.1M181.9 182.3h.1M181.9 182.4h-.1M181.9 182.9l-.6 .3-.3-.1M181.9 181.3l.6 .3"/>
<path d="M181.9 182.2h.1M181.9 182.2v.1M181.9 182.9l.1 .1M182 181.3l.6 .3M182 182.1l-.1 .1M182 183h.1M182 181.3l-.4 .1M182 183l-.7 .4-.5-.1M182 181.3h.1M182 182v.1M182 182.1h.1M182.1 183h.1"/>
<path d="M182.1 181.3l.6 .3M182.1 181.9h.1M182.1 181.9l-.1 .1M182.1 182.4v.1M182.1 181.8v.1M182.2 182.5h-.1M182.2 181.8h.1M182.2 181.8h-.1M182.2 182.4l-.1 .1M182.2 182.2l-.1 .2 .2-.2M182.2 182.4v.1M182.3 182.5h-.1"/>
<path d="M182.3 181.7l-.1 .1M182.3 182.9l-.7 .8-2 .9M182.3 182.1v.1M182.3 182.1l-.2 .3M182.3 181.7h.1M182.3 182.9h.1M182.4 180.8l.2 .2v.6M182.4 180.8a1.65 1.65 0 0 0-1.6 2l.2 .3M182.4 182l.1 .2M182.4 182l-.1 .1M182.4 180.8a1.51 1.51 0 0 0-1.7 1.8l.1 .4 .2 .1M182.4 182v.2"/>
<path d="M182.4 182.2l-.1 .3M182.4 182.2l-.2 .2M182.4 182.1v.1M182.4 181.7h-.1M182.4 182.9l-.3 .1M182.4 182.5h-.3M182.4 182.4l-.1 .1M182.4 180.5a1.36 1.36 0 0 0-1.9 .9 1.25 1.25 0 0 0 .3 1.9M182.4 182.4v.1M182.4 182.5l-.2 .1M182.5 182.1l-.1 .1M182.5 182.1l-.1 .3"/>
<path d="M182.5 181.6l-.1 .1M182.5 182.4l-.1 .1M182.5 182.1v.1M182.5 182.2l-.1 .2M182.5 182.2v.1M182.5 181.6h.1M182.5 182.2h.1M182.5 182.3v.1M182.5 182.3h.1M182.6 181.6h.1M182.7 181.6v.1M182.7 181.7a.82 .82 0 0 0-.2-1.2 .82 .82 0 0 0-1.1 .2 1.95 1.95 0 0 0-.6 2.6"/>
<path d="M182.7 181.7h.1M182.8 181.7v.1M182.8 182v.1M182.8 182h.1M182.8 182.1l-.1 .5-.3 .3M182.9 193.6v.8l-.9 .5v1.4l3.5-2M182.9 193.6l-1.8 1M183.4 185.7l6.6 3.8M184.7 192.6v.8M184.7 193.4l.8-.5v1.4M185.1 184.6l6.6 3.9M185.2 184.7l-7.2 4.1v1.1l.3-.2"/>
<path d="M186.4 191.5l-1.7 1.1M186.9 184.4l6.6 3.9M186.9 183.6l6.6 3.8M187.6 185.3l6.8 3.9M187.7 184.9v.3l-.8 .5M188.7 182.6l6.6 3.8M188.7 180.8v1.8M188.7 180.8l-14.2 8.1M188.7 182.6l-1.8 1.1v1.1l.3-.2M190 189.5l.4 4.6a4.6 4.6 0 0 1-2.8 4.3 1.39 1.39 0 0 1-1.6-1.8l.4-5.1M191.7 188.5l-1.7 1M191.7 188.5v.8l-.9 .5v1.4l3.6-2"/>
<path d="M193.5 188.3l.9-.5v1.4M193.5 187.4v.9M195.3 186.4v10.2l-14.2 8.2M195.3 186.4l-1.8 1"/>
</g>
<g fill="#000">
<circle cx="69.5" cy="37.5" r=".25"/>
<circle cx="69.5" cy="37.6" r=".25"/>
<circle cx="69.5" cy="36.9" r=".25"/>
<circle cx="95.2" cy="43.7" r=".25"/>
<circle cx="94" cy="107.5" r=".25"/>
<circle cx="188.4" cy="143.5" r=".25"/>
<circle cx="182.7" cy="182.5" r=".25"/>
</g>
<g fill="none" stroke="#000" stroke-width=".25">
<path d="M44.2 260.6l7.3-1.4v5.9l-7.3-1.2z"/>
<circle cx="60.9" cy="262.3" r="2.96"/>
<circle cx="60.9" cy="262.3" r="1.52"/>
</g>
<g fill="none" stroke="#000" stroke-width=".2">
<path d="M116.2 214.7v55.3M186.8 214.7v17.1M206.2 214.7v55.3h-180M26.2 236h57.4M37.6 231.8v21.3M57.6 231.7v21.3M70.9 231.7v21.3M83.6 231.8v38.3M116.2 220.2h70.6M26.2 253h180M26.2 248.8h57.4M26.2 244.5h57.4"/>
<path d="M26.2 240.3h57.4M60.9 258.2v8.1M83.6 244.5h32.6M162 253v17M193.2 253v12.8M43.1 262.2h.9M44 262.2h.1M44 262.2h.3M44.3 262.2h.1M44.4 262.2h1.4M45.8 262.2h.1M45.8 262.2h.3"/>
<path d="M46.1 262.2h.1M46.2 262.2h1.4M47.6 262.2h.1M47.6 262.2h.3M47.9 262.2h.1M48 262.2h1.1M49.1 262.2h.1M49.1 262.2h.3M49.4 262.2h.1M49.4 262.2h1.5M50.9 262.2h.1M50.9 262.2h.3"/>
<path d="M51.2 262.2h.1M51.2 262.2h1.5M52.7 262.2h.1M52.7 262.2h.2M64.9 262.2l-8.1 .1M116.2 265.8h90"/>
</g>
<path d="M70.5 217.1v12.1" fill="none" stroke="#f00" stroke-width=".2"/>
<path d="M206.2 214.7v55.3M26.1 231.7h180.1" fill="none" stroke="#26264c" stroke-width=".2"/>
<path d="M26.2 214.7v55.3" fill="none" stroke="#26264c" stroke-width=".71"/>
<path d="M9.6 9.7h196.6v260.4h-196.6zM105.7 5.8h4.4l-2.2 3.9zM107.9 3.3v6.4M3.3 139.9h6.3M5.8 137.7l3.8 2.2-3.8 2.2zM206.2 139.9h6.3M206.2 139.9l3.8-2.2v4.4zM26.2 214.7h180M107.9 270.1v6.4M107.9 270.1l2.2 3.9h-4.4z" fill="none" stroke="#000" stroke-width=".71"/>
<text font-size="15.1" fill="#26264c" x="39.8" y="228.4">TEC</text>
<text font-size="6" fill="#26264c" x="73.7" y="222.2">Tecnológico</text>
<text font-size="5.3" fill="#26264c" x="73.7" y="228.1">de Costa Rica</text>
<text font-size="5.3" x="156.8" y="243.3">Assembly1</text>
<g font-size="4.8">
<text x="52.7" y="8.7">2</text>
<text x="160.5" y="8.7">1</text>
<text x="5.5" y="71.7">B</text>
<text x="207.5" y="71.7">B</text>
<text x="5.4" y="211.6">A</text>
<text x="167.1" y="210.5">Escala 1:4</text>
<text x="207.5" y="211.6">A</text>
<text x="197.3" y="261.7">A</text>
<text x="52.7" y="274.7">2</text>
<text x="160.5" y="274.7">1</text>
</g>
<text font-size="4.5" x="169.6" y="261.2">1 : 2</text>
<text font-size="3.8" x="147.1" y="268.4">mm</text>
<g font-size="3.4">
<text x="143.2" y="227.9">Robótica</text>
<text x="41.5" y="239.3">N. Vega</text>
<text x="71.9" y="239.4">2-12-25</text>
<text x="93.2" y="239.6">ABS</text>
<text x="119.1" y="259.6">Brazo Robótico para</text>
<text x="119.1" y="263.7">Escritura</text>
</g>
<g font-size="3">
<text x="128.8" y="219">ESCUELA DE INGENIERÍA MECATRÓNICA</text>
<text x="188.1" y="218.5">REVISIÓN</text>
<text x="118.4" y="223.2">CURSO</text>
<text x="38.1" y="235">NOMBRE</text>
<text x="58.1" y="234.9">FIRMA</text>
<text x="71.5" y="234.9">FECHA</text>
<text x="83.8" y="234.9">MATERIAL</text>
<text x="118.4" y="234.8">PARTE</text>
<text x="85.6" y="247.4">ACABADO GENERAL</text>
<text x="38" y="255.6">SISTEMA</text>
<text x="84.6" y="256.6">TOLERANCIA SEGÚN</text>
<text x="118.4" y="256">PROYECTO</text>
<text x="162.6" y="255.5">ESCALA</text>
<text x="92.7" y="262.3">INTE ISO 2768</text>
<text x="118.4" y="269.2">UNIDADES</text>
<text x="164.6" y="268.7">HOJA 5 DE 5</text>
</g>
<text font-size="2.8" x="193.5" y="255.5">FORMATO</text>
<g font-size="2.6">
<text x="27.1" y="238.8">DIBUJA</text>
<text x="26.8" y="243.3">VERIFICA</text>
</g>
</svg>
